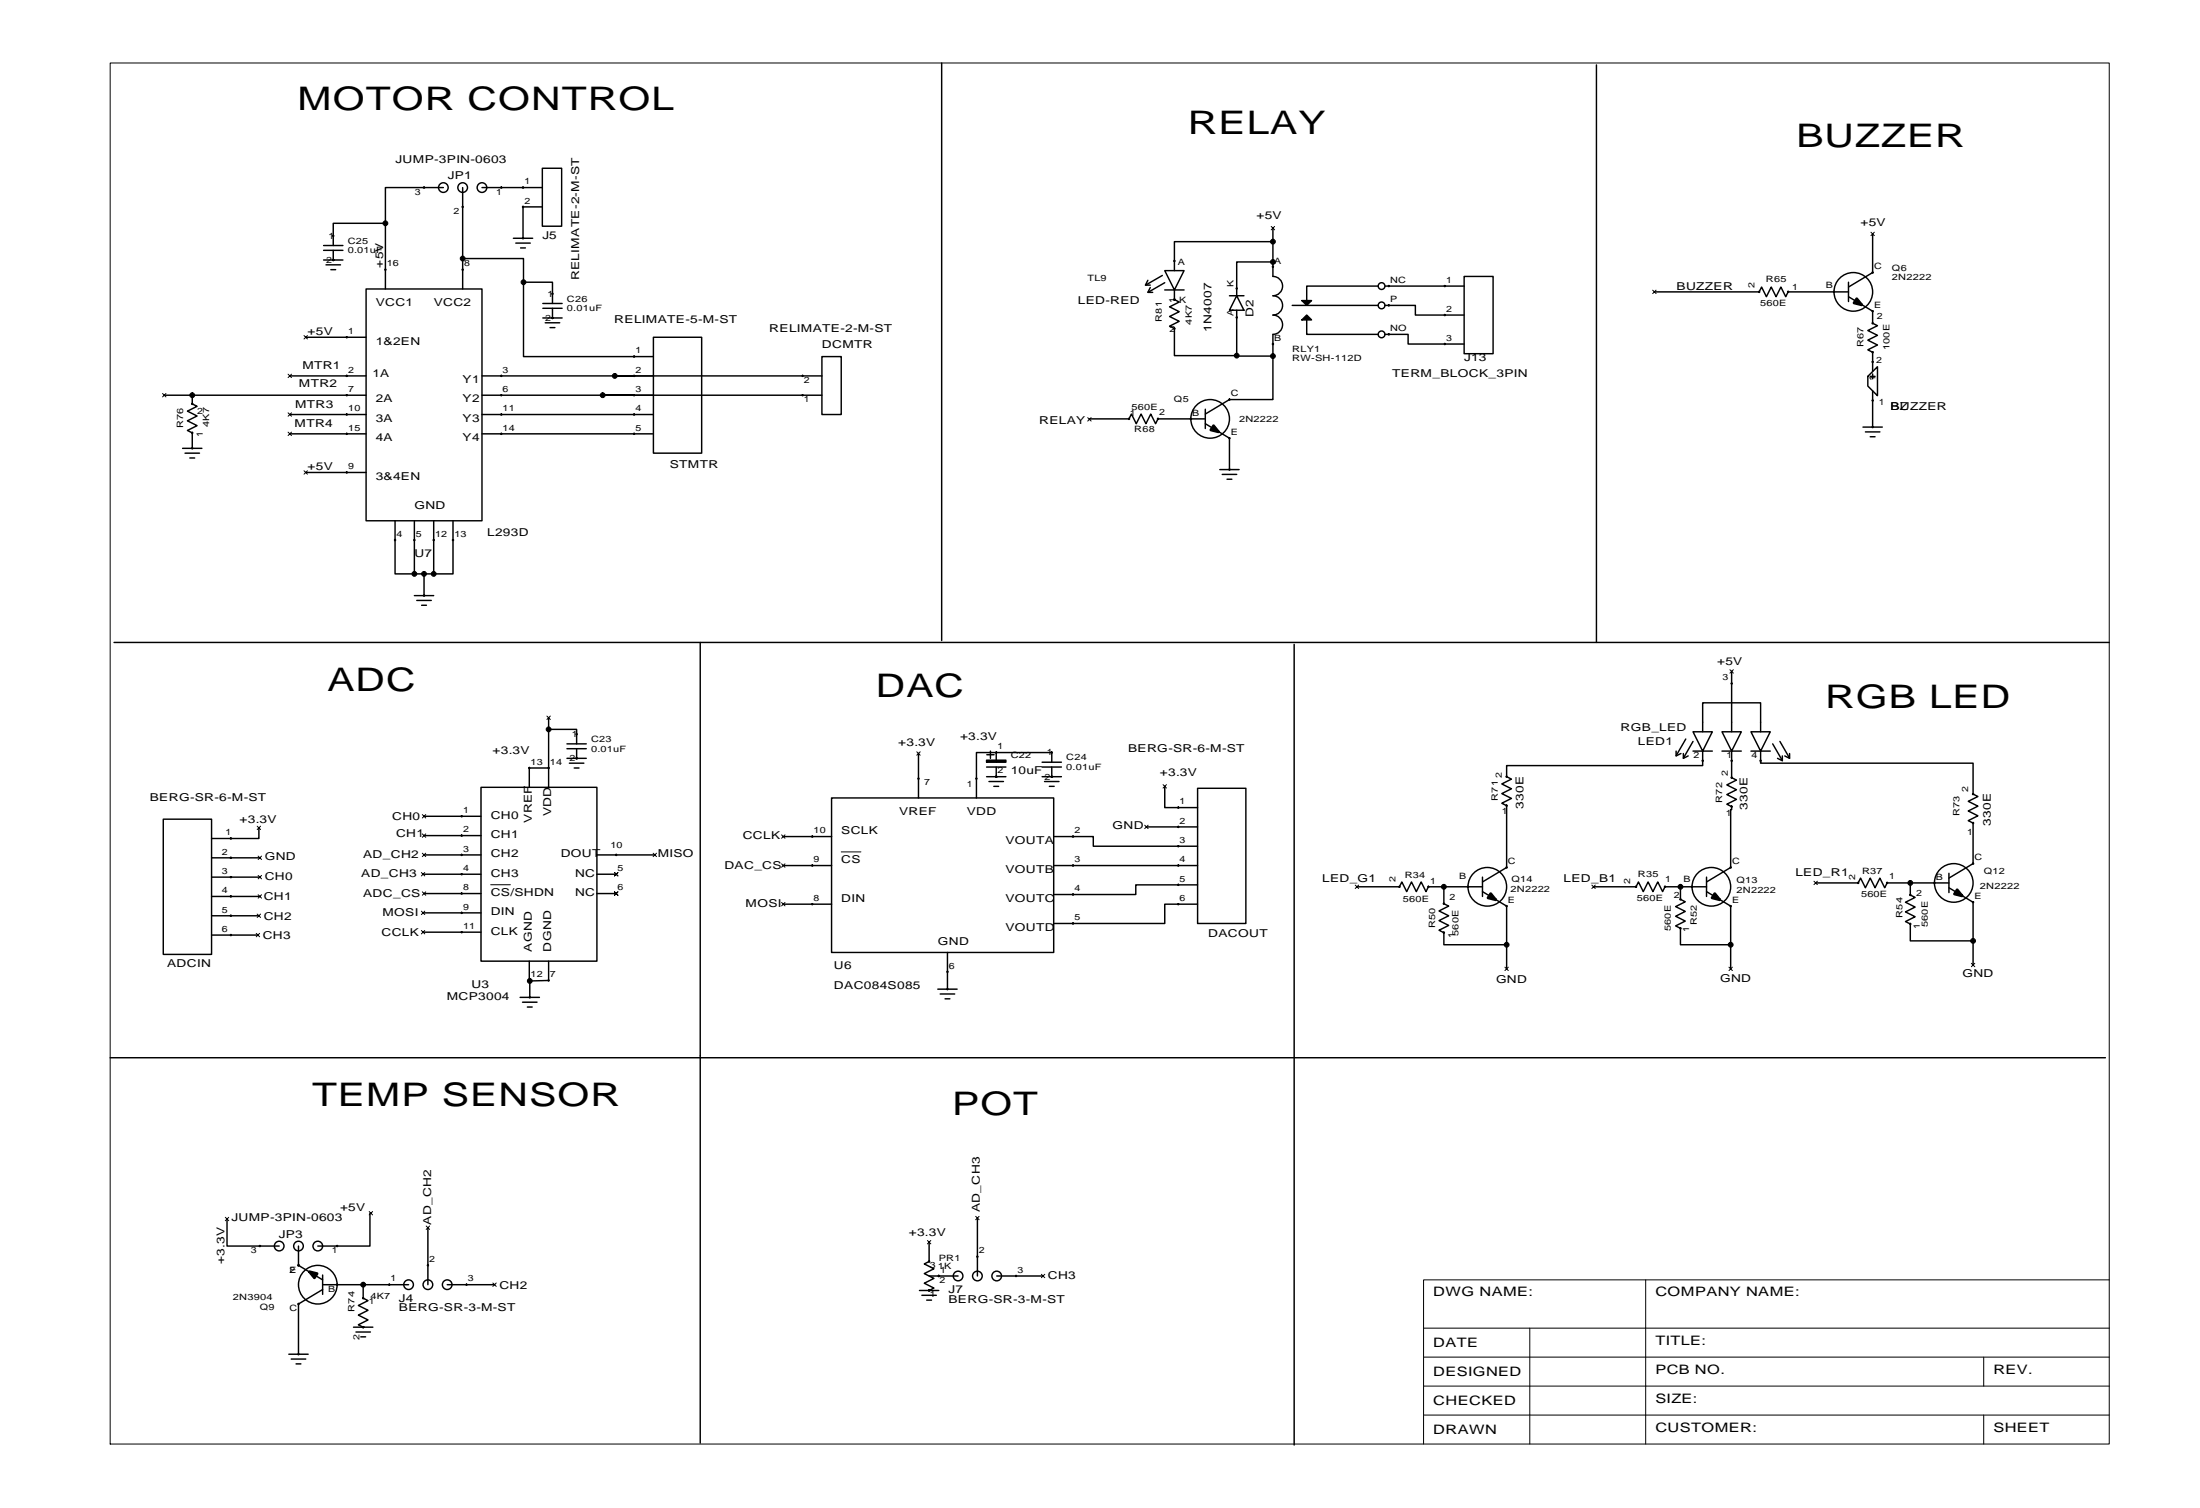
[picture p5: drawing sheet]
<svg xmlns="http://www.w3.org/2000/svg" width="579mm" height="397mm" viewBox="0 0 579 397" stroke-linecap="round" stroke-linejoin="round" font-family="sans-serif">
<g fill="none" stroke="#000" stroke-width=".38">
<path d="M247.7 16.6v151.9M419.9 17.1v151.9M116.6 49.3h-15.2v9.4M121.7 49.3v26.7M126.8 49.3h15.8M142.6 44.3h5.1v15.2h-5.1zM142.6 54.4h-5v8.3M85.1 68.4h5.1M85.1 64.6h5.1M85.1 65.8h5.1M85.7 69.7h3.9M87 70.9h1.3"/>
<path d="M87.6 68.4h.1M87.6 64.6v-5.9h13.8v17.3M87.6 65.8v2.6M96.3 76h30.5v61h-30.5zM121.7 68h16v6.2M135 62.7h5.1M135.7 63.9h3.8M136.9 65.2h1.3M137.7 74.2h7.6v5.6M137.7 74.2v19.6h34.1M142.8 79.8h5M301.9 73.7l-.6 1.3h1.2"/>
<path d="M302.5 75.6l-.6 1.3h1.3M305.7 72.4l-4.4 2.6M306.3 71.2h5.1l-2.5 5.1zM306.3 76.3h5.1M306.3 74.4l-4.4 2.5M308.9 78.8l1.3 .6-2.6 1.3 2.6 1.3-2.6 1.2 2.6 1.3-2.6 1.3 1.3 .6v7.1h16.4M308.9 78.8h.1M308.9 76.3v2.5M323.4 77.8h3.8M325.3 77.8l1.9 3.8h-3.8zM334.8 68.9h-9.5v8.9M334.8 63.6h-25.9v7.6"/>
<path d="M334.8 60v12.7a2.54 2.54 0 0 1 2.5 2.5 2.54 2.54 0 0 1-2.5 2.6 2.54 2.54 0 0 1 2.5 2.5 2.54 2.54 0 0 1-2.5 2.6 2.54 2.54 0 0 1 2.5 2.5 2.54 2.54 0 0 1-2.5 2.5v5.8M362.5 75.2h-18.8v3.9M364.3 75.2h20.8M385.1 72.7h7.6v20.3h-7.6zM435.1 76.8h27.6l.6-1.3 1.3 2.5 1.3-2.5 1.2 2.5 1.3-2.5 1.3 2.5 .6-1.2h15.9M486.2 78l6.3 3.8v3.2l1.3 .7-2.5 1.2 2.5 1.3-2.5 1.3 2.5 1.2-2.5 1.3 1.2 .6v5.1M486.2 74.2v5.1M492.5 61.5v10.2l-6.3 3.8M76.2 98.9h20.1M80.4 88.7h15.9M126.8 98.9h89.4M142.8 83.6h5"/>
<path d="M142.8 81.1h5M143.4 84.9h3.8M144.7 86.2h1.2M145.3 83.6h.1M145.3 81.1v2.5M171.8 88.7h12.7v30.5h-12.7zM216.2 93.8h5.1v15.2h-5.1zM325.3 93.5l9.5 .2M325.3 81.6v11.9M334.8 93.7v11.4h-11.4l-6.4 3.8M339.9 80.3h22.6M343.7 84.1v3.8h18.8"/>
<path d="M364.3 87.9h6.1v2.6h14.7M364.3 80.3h8v2.6h12.8M491.9 99h1.3M492.5 98.4v1.2M493.8 96.4v7.7l-2.5-2.6v-2.5zM43.2 103.9h53.1M48 117.9h5.1M48.7 119.2h3.8M50.6 103.9v2.3l1.2 .7-2.5 1.2 2.5 1.3-2.5 1.3 2.5 1.2-2.5 1.3 1.3 .6v4.1M76.2 109h20.1M76.2 114.1h20.1M126.8 109h45"/>
<path d="M126.8 103.9h89.4M126.8 114.1h45M317 110.2h-12.4l-.7 1.2-1.2-2.5-1.3 2.5-1.3-2.5-1.3 2.5-1.2-2.5-.7 1.3-10.4 .1M317 111.4l6.4 3.8v8.3M317 107.6v5.1M490 112.3h5.1M490.6 113.6h3.8M491.9 114.9h1.3M492.5 102.8v9.5M49.9 120.5h1.3M80.4 124.3h15.9M103.9 137v13.9h5.1"/>
<path d="M109 137v13.9M114.1 137v13.9M119.1 137v13.9h-5M320.8 123.5h5.1M321.5 124.8h3.8M322.7 126h1.3M109 150.9h5.1M109 156.6h5.1M109.6 157.9h3.8M110.9 159.2h1.3M111.5 150.9v5.7M30 169h524.8"/>
<path d="M184.2 169v210.5M340.4 169.5v210.5M455.4 176.6v15.9M144.3 191.8h7.4v3.8M144.3 188.8v18.3M149.1 199.4h5.1M149.1 195.6h5.1M149.1 196.9h5.1M151.7 199.4h.1M151.7 196.9v2.5M241.6 198.2v11.7M259.5 198.5h1.9"/>
<path d="M260.5 197.5v1.9M262 197.9v2.6M440.8 197.5v1.3l1.3-.6M442.7 198.2v1.2l1.3-.6M443.4 194.4l-2.6 4.4M445.3 192.5h5.1l-2.6 5zM445.3 197.5h5.1M445.3 195l-2.6 4.4M447.8 197.5v3.9h-51.5v2.9l1.2 .6-2.5 1.3 2.5 1.2-2.5 1.3 2.5 1.3-2.5 1.3 1.3 .6v16.2l-6.4 3.9M447.8 192.5v-7.7h15.3v7.7M452.9 192.5h5.1l-2.6 5zM452.9 197.5h5.1"/>
<path d="M455.4 197.5v7l1.3 .7-2.5 1.2 2.5 1.3-2.5 1.3 2.5 1.2-2.5 1.3 1.2 .6v.8h-.2v15.2l-6.4 3.9M460.5 192.5h5.1l-2.5 5zM460.5 197.5h5.1M463.1 197.5v3.2h55.8v8.1l1.3 .7-2.5 1.2 2.5 1.3-2.5 1.3 2.5 1.3-2.5 1.2 1.2 .7v10.6l-6.3 3.8M466.2 195.6l2.6 4.4M468.1 195l2.6 4.4M468.8 198.8v1.3l-1.3-.7M470.7 198.2v1.2l-1.3-.6M42.9 215.4h12.7v35.6h-12.7zM68.1 217.7v2.8h-12.5M111.5 214.7h15M111.5 219.8h15"/>
<path d="M126.5 207.1h30.5v45.7h-30.5zM144.3 202h-5.1v5.1M149.8 200.7h3.8M151 202h1.3M218.7 209.9h58.4v40.6h-58.4zM259.5 204.3h5.1M259.5 201.7h5.1M260.1 205.5h3.8M261.4 206.8h1.3M262 204.3h.1M262 201.7v2.6M274.1 204.3h5.1"/>
<path d="M274.1 201.7h5.1M274.1 200.5h5.1M274.7 205.5h3.8M276 206.8h1.3M276.6 200.5v-2.6h-19.8v12M276.6 204.3h.1M276.6 201.7v2.6M301.5 217.5h13.5M306.3 206.8v5.6h8.7M315 207.3h12.7v35.6h-12.7zM55.6 225.6h12.7M55.6 230.7h12.7"/>
<path d="M55.6 235.8h12.7M111.3 229.9h15.2M111.5 235h15M111.5 224.8h15M157 235h5.1M157 229.9h5.1M157 224.8h15.2M206 237.8h12.7M206 220h12.7M206 227.6h12.7M277.1 220h10.4v2.6h27.5M277.1 227.6h37.9"/>
<path d="M315 232.7h-16.3v2.6h-21.6M315 237.8h-8.7v5.1h-29.2M356.9 233.2h11.2l.6-1.2 1.3 2.5 1.2-2.5 1.3 2.5 1.3-2.5 1.2 2.5 .7-1.3h14.2M379.7 233.2v4.5l1.3 .6-2.5 1.3 2.5 1.2-2.5 1.3 2.5 1.3-2.5 1.3 1.2 .6v3.2h16.6M389.9 234.5l6.4 3.8v16.5M389.9 230.7v5.1M419.1 233.2h11.2l.6-1.2 1.3 2.5 1.3-2.5 1.2 2.5 1.3-2.5 1.3 2.5 .6-1.3h4.1M445 233.2h-3v3.3l1.2 .7-2.5 1.2 2.5 1.3-2.5 1.3 2.5 1.2-2.5 1.3 1.3 .7v4.3h13.2M445 233.2h3.8M448.8 234.5l6.4 3.8v16.5M448.8 230.7v5.1M477.5 232.2h11.2l.6-1.3 1.3 2.6 1.3-2.6 1.3 2.6 1.2-2.6 1.3 2.6 .6-1.3h16.3"/>
<path d="M502.4 232.2v3.2l1.3 .6-2.5 1.3 2.5 1.3-2.5 1.2 2.5 1.3-2.5 1.3 1.2 .6v4.5h16.5M512.6 233.5l6.3 3.8v16.5M512.6 229.7v5.1M55.6 245.9h12.2M55.6 240.8h12.5M111.3 240.1h15.2M111.3 245.2h15.2M139.2 252.8l.1 5.2M139.3 258v4.3M144.3 252.8v5.1l-5 .1M249.2 250.5v9.7M29 278.2h524.7"/>
<path d="M136.8 262.3h5.1M137.4 263.6h3.8M138.7 264.9h1.3M246.7 260.2h5M247.3 261.4h3.8M248.6 262.7h1.2M97.6 319.1h-.3v8.6h-13.7M59.7 320.6v7.1h13.7M78.5 332.8h.1M78.5 327.7v5.1M78.5 332.8l6.4 3.8M84.9 337.9h22.6"/>
<path d="M84.9 339.1l-6.4 3.9v13.2M84.9 335.3v5.1M95.5 337.9v3.5l1.3 .7-2.5 1.2 2.5 1.3-2.5 1.3 2.5 1.2-2.5 1.3 1.2 .7M112.5 322.9v15M117.6 337.9h12.5M241.8 339.4h5.1M244.4 339.4h.1M244.4 326.7v5.1l-1.3 .6 2.5 1.3-2.5 1.3 2.5 1.2-2.5 1.3 2.5 1.3-1.2 .6M244.4 335.6h7.6M246.9 335.6h.1M257.1 320.4v15.2M262.1 335.6h12.2"/>
<path d="M76 356.2h5M76.6 357.4h3.8M77.9 358.7h1.2M93 349.1h5.1M93.6 350.3h3.8M94.9 351.6h1.3M95.5 349.1h.1M242.5 340.7h3.8M243.7 341.9h1.3"/>
<circle cx="116.6" cy="49.3" r="1.27"/>
<circle cx="121.7" cy="49.3" r="1.27"/>
<circle cx="126.8" cy="49.3" r="1.27"/>
<circle cx="363.4" cy="75.2" r=".89"/>
<circle cx="487.4" cy="76.8" r="5.1"/>
<circle cx="363.4" cy="80.3" r=".89"/>
<circle cx="363.4" cy="87.9" r=".89"/>
<circle cx="318.3" cy="110.2" r="5.1"/>
<circle cx="391.2" cy="233.2" r="5.1"/>
<circle cx="450.1" cy="233.2" r="5.1"/>
<circle cx="513.9" cy="232.2" r="5.1"/>
<circle cx="73.4" cy="327.7" r="1.27"/>
<circle cx="78.5" cy="327.7" r="1.27"/>
<circle cx="83.6" cy="337.9" r="5.1"/>
<circle cx="83.6" cy="327.7" r="1.27"/>
<circle cx="107.5" cy="337.9" r="1.27"/>
<circle cx="112.5" cy="337.9" r="1.27"/>
<circle cx="117.6" cy="337.9" r="1.27"/>
<circle cx="252" cy="335.6" r="1.27"/>
<circle cx="257.1" cy="335.6" r="1.27"/>
<circle cx="262.1" cy="335.6" r="1.27"/>
</g>
<g fill="none" stroke="#000" stroke-width=".26">
<path d="M29 16.6h525.8v363.2h-525.8zM334.3 59.6l.9 .8M335.2 59.6l-.9 .8M434.7 76.3l.9 .9M435.6 76.3l-.9 .9M492.1 61.1l.9 .9M493 61.1l-.9 .9M75.8 98.4l.9 .9M76.7 98.4l-.9 .9M80 88.3l.9 .9M80.9 88.3l-.9 .9M42.7 103.5l.9 .9"/>
<path d="M43.6 103.5l-.9 .9M75.8 108.6l.9 .9M75.8 113.7l.9 .9M76.7 108.6l-.9 .9M76.7 113.7l-.9 .9M286.1 109.8l.9 .9M287 109.8l-.9 .9M80 123.8l.9 .9M80.9 123.8l-.9 .9M455 176.1l.9 .9M455.9 176.1l-.9 .9M143.8 188.3l.9 .9"/>
<path d="M144.7 188.3l-.9 .9M241.1 197.7l.9 .9M242 197.7l-.9 .9M67.6 217.3l.9 .9M68.5 217.3l-.9 .9M111.1 214.2l.9 .9M111.1 219.3l.9 .9M112 214.2l-.9 .9M112 219.3l-.9 .9M205.6 219.6l.9 .9M206.5 219.6l-.9 .9M301.1 217l.9 .9"/>
<path d="M302 217l-.9 .9M305.9 206.4l.9 .9M306.8 206.4l-.9 .9M67.9 225.2l.9 .9M67.9 235.3l.9 .9M67.9 230.2l.9 .9M68.8 225.2l-.9 .9M68.8 235.3l-.9 .9M68.8 230.2l-.9 .9M110.8 229.5l.9 .9M110.8 239.6l.9 .9M111.1 224.4l.9 .9"/>
<path d="M111.1 234.6l.9 .9M111.7 229.5l-.9 .9M111.7 239.6l-.9 .9M112 224.4l-.9 .9M112 234.6l-.9 .9M129.1 232.7h5.1M161.6 229.5l.5 .4 .4-.4-.4 .4 .4 .5-.4-.5-.5 .5 .5-.5zM161.6 234.6l.5 .4 .4-.4-.4 .4 .4 .5-.4-.5-.5 .5 .5-.5zM171.8 224.4l.9 .9M172.7 224.4l-.9 .9M205.6 227.2l.9 .9M205.6 237.4l.9 .8"/>
<path d="M206.5 227.2l-.9 .9M206.5 237.4l-.9 .8M221.3 224.1h5.1M356.4 232.8l.9 .9M357.3 232.8l-.9 .9M418.7 232.8l.9 .9M419.6 232.8l-.9 .9M477.1 231.8l.9 .9M478 231.8l-.9 .9M67.4 245.5l.9 .9M67.6 240.4l.9 .9M68.3 245.5l-.9 .9"/>
<path d="M68.5 240.4l-.9 .9M110.8 244.7l.9 .9M111.7 244.7l-.9 .9M395.8 254.4l.9 .9M396.7 254.4l-.9 .9M454.7 254.4l.9 .9M455.6 254.4l-.9 .9M518.5 253.4l.9 .9M519.4 253.4l-.9 .9M97.1 318.6l.9 .9M98 318.6l-.9 .9M256.6 319.9l.9 .9"/>
<path d="M257.5 319.9l-.9 .9M59.3 320.2l.9 .9M60.2 320.2l-.9 .9M112.1 322.4l.9 .9M113 322.4l-.9 .9M129.6 337.4l.9 .9M130.5 337.4l-.9 .9M243.9 326.3l.9 .8M244.8 326.3l-.9 .8M273.9 335.1l.9 .9M274.8 335.1l-.9 .9M432.8 336.6v43.2"/>
<path d="M554.8 336.6h-180.4v43.2M374.4 349.3h180.4M374.4 356.9h180.4M402.4 349.3v30.5M521.7 356.9v7.6M374.4 364.5h180.4M374.4 372.2h180.4M521.7 372.2v7.6"/>
</g>
<g fill="#000" stroke="#000" stroke-width=".26">
<circle cx="101.4" cy="58.7" r=".64"/>
<circle cx="111.5" cy="49.3" r=".19"/>
<circle cx="121.7" cy="54.4" r=".19"/>
<circle cx="131.8" cy="49.3" r=".19"/>
<circle cx="137.6" cy="49.3" r=".19"/>
<circle cx="137.6" cy="54.4" r=".19"/>
<circle cx="87.6" cy="68.4" r=".19"/>
<circle cx="87.6" cy="62" r=".19"/>
<circle cx="101.4" cy="70.9" r=".19"/>
<circle cx="121.7" cy="70.9" r=".19"/>
<circle cx="121.7" cy="68" r=".64"/>
<circle cx="137.6" cy="62.7" r=".19"/>
<circle cx="137.7" cy="74.2" r=".64"/>
<circle cx="145.3" cy="77.3" r=".19"/>
<circle cx="308.9" cy="78.8" r=".19"/>
<circle cx="308.9" cy="68.6" r=".19"/>
<circle cx="325.3" cy="75.9" r=".19"/>
<circle cx="334.8" cy="70.2" r=".19"/>
<circle cx="334.8" cy="63.6" r=".64"/>
<circle cx="334.8" cy="68.9" r=".64"/>
<circle cx="365.3" cy="75.2" r=".19"/>
<circle cx="380" cy="75.2" r=".19"/>
<circle cx="462.7" cy="76.8" r=".19"/>
<circle cx="470.3" cy="76.8" r=".19"/>
<circle cx="482.4" cy="76.8" r=".19"/>
<circle cx="492.5" cy="71.7" r=".19"/>
<circle cx="91.2" cy="88.7" r=".19"/>
<circle cx="91.2" cy="98.9" r=".19"/>
<circle cx="131.8" cy="98.9" r=".19"/>
<circle cx="145.3" cy="83.6" r=".19"/>
<circle cx="161.7" cy="98.9" r=".64"/>
<circle cx="166.8" cy="98.9" r=".19"/>
<circle cx="166.8" cy="93.8" r=".19"/>
<circle cx="211.1" cy="98.9" r=".19"/>
<circle cx="308.9" cy="86.4" r=".19"/>
<circle cx="325.3" cy="83.5" r=".19"/>
<circle cx="325.3" cy="93.5" r=".64"/>
<circle cx="334.8" cy="90.5" r=".19"/>
<circle cx="334.8" cy="93.7" r=".64"/>
<circle cx="365.3" cy="87.9" r=".19"/>
<circle cx="365.3" cy="80.3" r=".19"/>
<circle cx="380" cy="82.9" r=".19"/>
<circle cx="380" cy="90.5" r=".19"/>
<circle cx="492.5" cy="95.2" r=".19"/>
<circle cx="492.5" cy="81.8" r=".19"/>
<circle cx="492.5" cy="85" r=".19"/>
<circle cx="492.5" cy="92.6" r=".19"/>
<circle cx="50.6" cy="113.8" r=".19"/>
<circle cx="50.6" cy="106.2" r=".19"/>
<circle cx="50.6" cy="117.9" r=".19"/>
<circle cx="50.6" cy="103.9" r=".64"/>
<circle cx="91.2" cy="103.9" r=".19"/>
<circle cx="91.2" cy="109" r=".19"/>
<circle cx="91.2" cy="114.1" r=".19"/>
<circle cx="131.8" cy="109" r=".19"/>
<circle cx="131.8" cy="103.9" r=".19"/>
<circle cx="131.8" cy="114.1" r=".19"/>
<circle cx="158.5" cy="103.9" r=".64"/>
<circle cx="166.8" cy="103.9" r=".19"/>
<circle cx="166.8" cy="114.1" r=".19"/>
<circle cx="166.8" cy="109" r=".19"/>
<circle cx="211.1" cy="103.9" r=".19"/>
<circle cx="296.9" cy="110.2" r=".19"/>
<circle cx="304.6" cy="110.2" r=".19"/>
<circle cx="313.2" cy="110.2" r=".19"/>
<circle cx="323.4" cy="115.2" r=".19"/>
<circle cx="323.4" cy="105.1" r=".19"/>
<circle cx="492.5" cy="105.3" r=".19"/>
<circle cx="492.5" cy="112.3" r=".19"/>
<circle cx="91.2" cy="124.3" r=".19"/>
<circle cx="323.4" cy="123.5" r=".19"/>
<circle cx="103.9" cy="142" r=".19"/>
<circle cx="109" cy="142" r=".19"/>
<circle cx="109" cy="150.9" r=".64"/>
<circle cx="111.5" cy="156.6" r=".19"/>
<circle cx="111.5" cy="150.9" r=".64"/>
<circle cx="114.1" cy="142" r=".19"/>
<circle cx="114.1" cy="150.9" r=".64"/>
<circle cx="119.1" cy="142" r=".19"/>
<circle cx="455.4" cy="179.8" r=".19"/>
<circle cx="144.3" cy="191.8" r=".64"/>
<circle cx="151.7" cy="199.4" r=".19"/>
<circle cx="151.7" cy="193.1" r=".19"/>
<circle cx="262" cy="197.9" r=".19"/>
<circle cx="276.6" cy="197.9" r=".19"/>
<circle cx="121.4" cy="219.8" r=".19"/>
<circle cx="121.4" cy="214.7" r=".19"/>
<circle cx="139.2" cy="202" r=".19"/>
<circle cx="144.3" cy="202" r=".19"/>
<circle cx="241.6" cy="204.8" r=".19"/>
<circle cx="256.8" cy="204.8" r=".19"/>
<circle cx="262" cy="204.3" r=".19"/>
<circle cx="276.6" cy="204.3" r=".19"/>
<circle cx="309.9" cy="217.5" r=".19"/>
<circle cx="309.9" cy="212.4" r=".19"/>
<circle cx="396.3" cy="211.9" r=".19"/>
<circle cx="396.3" cy="204.3" r=".19"/>
<circle cx="447.8" cy="200.1" r=".19"/>
<circle cx="455.4" cy="212.1" r=".19"/>
<circle cx="455.4" cy="204.5" r=".19"/>
<circle cx="455.4" cy="200.1" r=".19"/>
<circle cx="463.1" cy="200.1" r=".19"/>
<circle cx="518.9" cy="216.5" r=".19"/>
<circle cx="518.9" cy="208.8" r=".19"/>
<circle cx="60.7" cy="220.5" r=".19"/>
<circle cx="60.7" cy="225.6" r=".19"/>
<circle cx="60.7" cy="235.8" r=".19"/>
<circle cx="60.7" cy="230.7" r=".19"/>
<circle cx="121.4" cy="235" r=".19"/>
<circle cx="121.4" cy="229.9" r=".19"/>
<circle cx="121.4" cy="224.8" r=".19"/>
<circle cx="162.1" cy="224.8" r=".19"/>
<circle cx="213.6" cy="237.8" r=".19"/>
<circle cx="213.6" cy="220" r=".19"/>
<circle cx="213.6" cy="227.6" r=".19"/>
<circle cx="282.2" cy="227.6" r=".19"/>
<circle cx="282.2" cy="235.3" r=".19"/>
<circle cx="282.2" cy="220" r=".19"/>
<circle cx="309.9" cy="237.8" r=".19"/>
<circle cx="309.9" cy="222.6" r=".19"/>
<circle cx="309.9" cy="227.6" r=".19"/>
<circle cx="309.9" cy="232.7" r=".19"/>
<circle cx="368.1" cy="233.2" r=".19"/>
<circle cx="375.7" cy="233.2" r=".19"/>
<circle cx="379.7" cy="237.7" r=".19"/>
<circle cx="379.7" cy="233.2" r=".64"/>
<circle cx="386.1" cy="233.2" r=".19"/>
<circle cx="396.3" cy="228.1" r=".19"/>
<circle cx="396.3" cy="238.3" r=".19"/>
<circle cx="430.3" cy="233.2" r=".19"/>
<circle cx="437.9" cy="233.2" r=".19"/>
<circle cx="442" cy="236.5" r=".19"/>
<circle cx="442" cy="233.2" r=".64"/>
<circle cx="445" cy="233.2" r=".19"/>
<circle cx="455.2" cy="238.3" r=".19"/>
<circle cx="455.2" cy="228.1" r=".19"/>
<circle cx="488.7" cy="232.2" r=".19"/>
<circle cx="496.3" cy="232.2" r=".19"/>
<circle cx="502.4" cy="235.4" r=".19"/>
<circle cx="502.4" cy="232.2" r=".64"/>
<circle cx="508.8" cy="232.2" r=".19"/>
<circle cx="518.9" cy="237.3" r=".19"/>
<circle cx="518.9" cy="227.1" r=".19"/>
<circle cx="60.7" cy="240.8" r=".19"/>
<circle cx="60.7" cy="245.9" r=".19"/>
<circle cx="121.4" cy="245.2" r=".19"/>
<circle cx="121.4" cy="240.1" r=".19"/>
<circle cx="139.2" cy="257.9" r=".19"/>
<circle cx="139.3" cy="258" r=".64"/>
<circle cx="144.3" cy="257.9" r=".19"/>
<circle cx="249.2" cy="255.6" r=".19"/>
<circle cx="282.2" cy="242.9" r=".19"/>
<circle cx="379.7" cy="245.3" r=".19"/>
<circle cx="396.3" cy="248.5" r=".64"/>
<circle cx="442" cy="244.2" r=".19"/>
<circle cx="455.2" cy="248.5" r=".64"/>
<circle cx="502.4" cy="243" r=".19"/>
<circle cx="518.9" cy="247.5" r=".64"/>
<circle cx="139.3" cy="262.3" r=".19"/>
<circle cx="249.2" cy="260.2" r=".19"/>
<circle cx="68.3" cy="327.7" r=".19"/>
<circle cx="78.5" cy="332.8" r=".19"/>
<circle cx="88.7" cy="327.7" r=".19"/>
<circle cx="88.7" cy="337.9" r=".19"/>
<circle cx="95.5" cy="337.9" r=".64"/>
<circle cx="102.4" cy="337.9" r=".19"/>
<circle cx="112.5" cy="332.8" r=".19"/>
<circle cx="122.7" cy="337.9" r=".19"/>
<circle cx="244.4" cy="339.4" r=".19"/>
<circle cx="244.4" cy="331.8" r=".19"/>
<circle cx="246.9" cy="335.6" r=".19"/>
<circle cx="257.1" cy="330.5" r=".19"/>
<circle cx="267.2" cy="335.6" r=".19"/>
<circle cx="78.5" cy="343" r=".19"/>
<circle cx="78.5" cy="356.2" r=".19"/>
<circle cx="95.5" cy="349.1" r=".19"/>
<circle cx="95.5" cy="341.4" r=".19"/>
</g>
<g fill="#000" stroke="#000" stroke-width=".38">
<path d="M342.4 79.1h2.6l-1.3 1.2zM343.7 82.9l1.3 1.2h-2.6z"/>
<path d="M488.2 78.5h.3l1.3 1.5-.1 .3-2.1-.5-.1-.2z" fill-rule="evenodd"/>
<path d="M319 111.9h.3l1.3 1.5-.1 .3-2.1-.5-.1-.2z" fill-rule="evenodd"/>
<path d="M259.5 199.9h5.1v.6h-5.1z" fill-rule="evenodd"/>
<path d="M391.9 234.9h.3l1.3 1.6-.1 .3-2.1-.5-.1-.3z" fill-rule="evenodd"/>
<path d="M450.9 234.9h.3l1.2 1.6v.3l-2.2-.5v-.3z" fill-rule="evenodd"/>
<path d="M514.6 233.9h.3l1.3 1.6-.1 .3-2.1-.5-.1-.3z" fill-rule="evenodd"/>
<path d="M81.3 334.3l2.2 .5v.3l-.7 1.1h-.3l-1.2-1.6z" fill-rule="evenodd"/>
</g>
<g font-size="8.5">
<text x="78.3" y="28.9">MOTOR CONTROL</text>
<text x="312.4" y="35.3">RELAY</text>
<text x="472.5" y="38.6">BUZZER</text>
<text x="86.1" y="181.8">ADC</text>
<text x="230.4" y="183.3">DAC</text>
<text x="480.1" y="186.1">RGB LED</text>
<text x="82.1" y="290.8">TEMP SENSOR</text>
<text x="250.5" y="293.3">POT</text>
</g>
<g font-size="3.4">
<text x="377" y="340.9">DWG NAME:</text>
<text x="435.4" y="340.9">COMPANY NAME:</text>
<text x="435.4" y="353.6">TITLE:</text>
<text x="377" y="354.3">DATE</text>
<text x="377" y="361.9">DESIGNED</text>
<text x="435.4" y="361.3">PCB NO.</text>
<text x="524.3" y="361.3">REV.</text>
<text x="377" y="369.5">CHECKED</text>
<text x="435.4" y="368.9">SIZE:</text>
<text x="377" y="377.1">DRAWN</text>
<text x="435.4" y="376.5">CUSTOMER:</text>
<text x="524.3" y="376.5">SHEET</text>
</g>
<g font-size="2.9">
<text x="104" y="42.9">JUMP-3PIN-0603</text>
<text x="117.7" y="47.2">JP1</text>
<text x="330.5" y="57.5">+5V</text>
<text x="489.3" y="59.5">+5V</text>
<text x="142.6" y="62.9">J5</text>
<text x="100.7" y="70.4" transform="rotate(-90 100.7 70.4)">+5V</text>
<text x="152.3" y="73.7" transform="rotate(-90 152.3 73.7)">RELIMATE-2-M-ST</text>
<text x="441" y="76.4">BUZZER</text>
<text x="98.8" y="80.5">VCC1</text>
<text x="114.1" y="80.5">VCC2</text>
<text x="283.5" y="79.9">LED-RED</text>
<text x="329.7" y="83.5" transform="rotate(-90 329.7 83.5)">D2</text>
<text x="80.9" y="88.1">+5V</text>
<text x="161.6" y="85">RELIMATE-5-M-ST</text>
<text x="202.3" y="87.3">RELIMATE-2-M-ST</text>
<text x="318.7" y="87.3" transform="rotate(-90 318.7 87.3)">1N4007</text>
<text x="98.8" y="90.6">1&amp;2EN</text>
<text x="216.2" y="91.6">DCMTR</text>
<text x="385.1" y="94.9">J13</text>
<text x="78.6" y="101.8">MTR2</text>
<text x="79.5" y="97.1">MTR1</text>
<text x="98" y="99.1">1A</text>
<text x="121.7" y="100.8">Y1</text>
<text x="366.2" y="99.1">TERM_BLOCK_3PIN</text>
<text x="77.6" y="107.4">MTR3</text>
<text x="98.8" y="105.9">2A</text>
<text x="121.7" y="105.9">Y2</text>
<text x="497.2" y="107.8">BZ</text>
<text x="499.7" y="107.8">UZZER</text>
<text x="77.5" y="112.3">MTR4</text>
<text x="98.8" y="110.9">3A</text>
<text x="121.7" y="110.9">Y3</text>
<text x="273.3" y="111.4">RELAY</text>
<text x="98.8" y="116">4A</text>
<text x="121.7" y="116">Y4</text>
<text x="80.9" y="123.6">+5V</text>
<text x="176.2" y="123.1">STMTR</text>
<text x="98.8" y="126.2">3&amp;4EN</text>
<text x="109" y="133.8">GND</text>
<text x="128.2" y="140.9">L293D</text>
<text x="109" y="146.5">U7</text>
<text x="451.6" y="174.9">+5V</text>
<text x="236.2" y="196.3">+3.3V</text>
<text x="252.5" y="194.5">+3.3V</text>
<text x="296.7" y="197.8">BERG-SR-6-M-ST</text>
<text x="426.2" y="192.2">RGB_LED</text>
<text x="430.8" y="196">LED1</text>
<text x="129.6" y="198.3">+3.3V</text>
<text x="265.8" y="203.6">10uF</text>
<text x="305.1" y="204.2">+3.3V</text>
<text x="39.4" y="210.8">BERG-SR-6-M-ST</text>
<text x="103.1" y="215.6">CH0</text>
<text x="129.1" y="215.3">CH0</text>
<text x="144.9" y="214.7" transform="rotate(-90 144.9 214.7)">VDD</text>
<text x="236.5" y="214.3">VREF</text>
<text x="254.3" y="214.3">VDD</text>
<text x="400.7" y="212.7" transform="rotate(-90 400.7 212.7)">330E</text>
<text x="459.6" y="212.9" transform="rotate(-90 459.6 212.9)">330E</text>
<text x="63" y="216.3">+3.3V</text>
<text x="104.2" y="220.2">CH1</text>
<text x="129.1" y="220.4">CH1</text>
<text x="139.9" y="216.4" transform="rotate(-90 139.9 216.4)">VREF</text>
<text x="195.3" y="220.7">CCLK</text>
<text x="221.3" y="219.4">SCLK</text>
<text x="264.4" y="221.9">VOUTA</text>
<text x="292.6" y="218.1">GND</text>
<text x="523.6" y="217.2" transform="rotate(-90 523.6 217.2)">330E</text>
<text x="69.6" y="226.3">GND</text>
<text x="95.5" y="225.7">AD_CH2</text>
<text x="129.1" y="225.5">CH2</text>
<text x="147.5" y="225.5">DOUT</text>
<text x="173" y="225.5">MISO</text>
<text x="221.3" y="227">CS</text>
<text x="69.6" y="231.3">CH0</text>
<text x="95" y="230.6">AD_CH3</text>
<text x="129.1" y="230.6">CH3</text>
<text x="151.3" y="230.6">NC</text>
<text x="190.5" y="228.5">DAC_CS</text>
<text x="264.4" y="229.6">VOUTB</text>
<text x="347.7" y="231.8">LED_G1</text>
<text x="411.2" y="231.8">LED_B1</text>
<text x="472.2" y="230.3">LED_R1</text>
<text x="69.4" y="236.7">CH1</text>
<text x="95.5" y="235.9">ADC_CS</text>
<text x="129.1" y="235.7">CS/SHDN</text>
<text x="151.3" y="235.7">NC</text>
<text x="196.1" y="238.4">MOSI</text>
<text x="221.3" y="237.2">DIN</text>
<text x="264.4" y="237.2">VOUTC</text>
<text x="69.4" y="242">CH2</text>
<text x="100.6" y="241">MOSI</text>
<text x="129.1" y="240.7">DIN</text>
<text x="129.1" y="245.8">CLK</text>
<text x="264.4" y="244.8">VOUTD</text>
<text x="69.1" y="246.8">CH3</text>
<text x="100.3" y="246.1">CCLK</text>
<text x="139.9" y="250.2" transform="rotate(-90 139.9 250.2)">AGND</text>
<text x="144.9" y="250.2" transform="rotate(-90 144.9 250.2)">DGND</text>
<text x="246.7" y="248.6">GND</text>
<text x="317.8" y="246.3">DACOUT</text>
<text x="44" y="254.4">ADCIN</text>
<text x="219.3" y="255">U6</text>
<text x="516.1" y="257">GND</text>
<text x="117.5" y="263.1">MCP3004</text>
<text x="124" y="259.8">U3</text>
<text x="219.3" y="260">DAC084S085</text>
<text x="393.5" y="258.5">GND</text>
<text x="452.4" y="258.3">GND</text>
<text x="60.9" y="321.2">JUMP-3PIN-0603</text>
<text x="89.4" y="318.5">+5V</text>
<text x="113.4" y="322.1" transform="rotate(-90 113.4 322.1)">AD_CH2</text>
<text x="257.7" y="318.8" transform="rotate(-90 257.7 318.8)">AD_CH3</text>
<text x="73.3" y="325.6">JP3</text>
<text x="239" y="325.1">+3.3V</text>
<text x="59.1" y="332.5" transform="rotate(-90 59.1 332.5)">+3.3V</text>
<text x="131.3" y="339">CH2</text>
<text x="249.4" y="340">J7</text>
<text x="275.6" y="336.5">CH3</text>
<text x="104.9" y="342.3">J4</text>
<text x="104.9" y="344.9">BERG-SR-3-M-ST</text>
<text x="249.4" y="342.6">BERG-SR-3-M-ST</text>
</g>
<g font-size="2.3">
<text x="109.1" y="51.2">3</text>
<text x="130.5" y="51.2">1</text>
<text x="137.9" y="48.5">1</text>
<text x="137.9" y="53.6">2</text>
<text x="119.3" y="56.3">2</text>
<text x="86.4" y="62.8">1</text>
<text x="91.5" y="64.1">C25</text>
<text x="85.7" y="69.2">2</text>
<text x="91.5" y="66.6">0.01uF</text>
<text x="101.7" y="70.1">16</text>
<text x="122" y="70.1">8</text>
<text x="309.8" y="69.8">A</text>
<text x="335.1" y="69.3">A</text>
<text x="492.9" y="70.8">C</text>
<text x="497.6" y="71.2">Q6</text>
<text x="286" y="74">TL9</text>
<text x="324.4" y="75.5" transform="rotate(-90 324.4 75.5)">K</text>
<text x="365.6" y="74.4">NC</text>
<text x="380.4" y="74.4">1</text>
<text x="461.4" y="75.9" transform="rotate(-90 461.4 75.9)">2</text>
<text x="464.5" y="74.1">R65</text>
<text x="471.3" y="76.1">1</text>
<text x="480.2" y="75.6">B</text>
<text x="497.6" y="73.7">2N2222</text>
<text x="144" y="78">1</text>
<text x="149.1" y="79.3">C26</text>
<text x="149.1" y="81.9">0.01uF</text>
<text x="309.1" y="79.8" transform="rotate(-90 309.1 79.8)">1</text>
<text x="310.2" y="79.6">K</text>
<text x="324.4" y="83.1" transform="rotate(-90 324.4 83.1)">A</text>
<text x="365.6" y="79.5">P</text>
<text x="380.4" y="82">2</text>
<text x="462.9" y="80.5">560E</text>
<text x="492.9" y="81">E</text>
<text x="91.6" y="87.8">1</text>
<text x="143.4" y="84.4">2</text>
<text x="305.6" y="84.6" transform="rotate(-90 305.6 84.6)">R81</text>
<text x="307.6" y="87.2">2</text>
<text x="313.5" y="85.4" transform="rotate(-90 313.5 85.4)">4K7</text>
<text x="335.1" y="89.6">B</text>
<text x="365.6" y="87.1">NO</text>
<text x="380.4" y="89.6">3</text>
<text x="493.7" y="84">2</text>
<text x="167.1" y="92.9">1</text>
<text x="339.9" y="92.5">RLY1</text>
<text x="339.9" y="95.1">RW-SH-112D</text>
<text x="490.1" y="91.4" transform="rotate(-90 490.1 91.4)">R67</text>
<text x="493.4" y="95.4">2</text>
<text x="497" y="92.1" transform="rotate(-90 497 92.1)">100E</text>
<text x="91.6" y="98">2</text>
<text x="132.2" y="98">3</text>
<text x="167.1" y="98">2</text>
<text x="211.5" y="100.8">2</text>
<text x="493.3" y="100.3" transform="rotate(-90 493.3 100.3)">1</text>
<text x="91.6" y="103.1">7</text>
<text x="132.2" y="103.1">6</text>
<text x="167.1" y="103.1">3</text>
<text x="211.5" y="105.8">1</text>
<text x="297.6" y="107.8">560E</text>
<text x="308.8" y="105.9">Q5</text>
<text x="323.7" y="104.2">C</text>
<text x="494.2" y="106.6">1</text>
<text x="48.2" y="112.6" transform="rotate(-90 48.2 112.6)">R76</text>
<text x="51.8" y="108.8">2</text>
<text x="55" y="112.3" transform="rotate(-90 55 112.3)">4K7</text>
<text x="91.6" y="108.2">10</text>
<text x="91.6" y="113.2">15</text>
<text x="132.2" y="108.2">11</text>
<text x="132.2" y="113.2">14</text>
<text x="167.1" y="108.2">4</text>
<text x="167.1" y="113.2">5</text>
<text x="297.1" y="109.5">1</text>
<text x="298.3" y="113.7">R68</text>
<text x="304.9" y="109">2</text>
<text x="313.6" y="109.3">B</text>
<text x="325.9" y="110.9">2N2222</text>
<text x="53.4" y="114.9" transform="rotate(-90 53.4 114.9)">1</text>
<text x="323.7" y="114.4">E</text>
<text x="91.6" y="123.4">9</text>
<text x="104.3" y="141.2">4</text>
<text x="109.3" y="141.2">5</text>
<text x="114.4" y="141.2">12</text>
<text x="119.5" y="141.2">13</text>
<text x="453" y="178.9">3</text>
<text x="150.4" y="193.9">1</text>
<text x="155.5" y="195.1">C23</text>
<text x="155.5" y="197.7">0.01uF</text>
<text x="262.4" y="197.1">1</text>
<text x="139.6" y="201.1">13</text>
<text x="144.6" y="201.1">14</text>
<text x="149.8" y="200.2">2</text>
<text x="262.4" y="203.4">2</text>
<text x="265.8" y="199.4">C22</text>
<text x="275.4" y="198.7">1</text>
<text x="280.4" y="200">C24</text>
<text x="280.4" y="202.5">0.01uF</text>
<text x="445.4" y="199.2">2</text>
<text x="454.1" y="199.2">1</text>
<text x="460.7" y="199.2">4</text>
<text x="243.1" y="206.6">7</text>
<text x="254.3" y="207.1">1</text>
<text x="274.7" y="205">2</text>
<text x="395" y="204.5" transform="rotate(-90 395 204.5)">2</text>
<text x="454.4" y="204" transform="rotate(-90 454.4 204)">2</text>
<text x="517.7" y="208.3" transform="rotate(-90 517.7 208.3)">2</text>
<text x="121.8" y="213.8">1</text>
<text x="310.3" y="211.5">1</text>
<text x="394" y="210.6" transform="rotate(-90 394 210.6)">R71</text>
<text x="395" y="214.2">1</text>
<text x="452.9" y="211.1" transform="rotate(-90 452.9 211.1)">R72</text>
<text x="453.9" y="214.7">1</text>
<text x="515.4" y="214.7" transform="rotate(-90 515.4 214.7)">R73</text>
<text x="59.3" y="219.7">1</text>
<text x="121.8" y="218.9">2</text>
<text x="214" y="219.2">10</text>
<text x="282.6" y="219.2">2</text>
<text x="310.3" y="216.6">2</text>
<text x="310.3" y="221.7">3</text>
<text x="517.4" y="219.5">1</text>
<text x="58.3" y="224.8">2</text>
<text x="121.8" y="224">3</text>
<text x="160.5" y="223.1">10</text>
<text x="214" y="226.8">9</text>
<text x="282.6" y="226.8">3</text>
<text x="310.3" y="226.8">4</text>
<text x="396.6" y="227.3">C</text>
<text x="455.5" y="227.3">C</text>
<text x="519.3" y="226.3">C</text>
<text x="58.3" y="229.8">3</text>
<text x="121.8" y="229.1">4</text>
<text x="162.4" y="229.1">5</text>
<text x="310.3" y="231.9">5</text>
<text x="367.1" y="232" transform="rotate(-90 367.1 232)">2</text>
<text x="369.5" y="231">R34</text>
<text x="376.2" y="232.5">1</text>
<text x="383.8" y="231.2">B</text>
<text x="397.5" y="232">Q14</text>
<text x="428.8" y="232.5" transform="rotate(-90 428.8 232.5)">2</text>
<text x="430.8" y="230.7">R35</text>
<text x="437.9" y="232">1</text>
<text x="442.7" y="232">B</text>
<text x="456.7" y="232.2">Q13</text>
<text x="488" y="231.5" transform="rotate(-90 488 231.5)">2</text>
<text x="489.7" y="229.9">R37</text>
<text x="496.8" y="231.2">1</text>
<text x="509.1" y="231.4">B</text>
<text x="520.7" y="233.7">2N2222</text>
<text x="521.7" y="229.9">Q12</text>
<text x="58.3" y="234.9">4</text>
<text x="58.3" y="240">5</text>
<text x="121.8" y="234.1">8</text>
<text x="121.8" y="239.2">9</text>
<text x="162.4" y="234.1">6</text>
<text x="214" y="236.9">8</text>
<text x="282.6" y="234.4">4</text>
<text x="310.3" y="236.9">6</text>
<text x="369" y="237.3">560E</text>
<text x="381.3" y="236.8">2</text>
<text x="396.6" y="237.5">E</text>
<text x="397.3" y="234.5">2N2222</text>
<text x="430.5" y="237">560E</text>
<text x="440.2" y="236.3">2</text>
<text x="455.5" y="237.5">E</text>
<text x="456.7" y="234.8">2N2222</text>
<text x="489.5" y="236">560E</text>
<text x="504" y="235.5">2</text>
<text x="519.3" y="236.4">E</text>
<text x="58.3" y="245.1">6</text>
<text x="121.8" y="244.3">11</text>
<text x="282.6" y="242">5</text>
<text x="377.5" y="244.2" transform="rotate(-90 377.5 244.2)">R50</text>
<text x="439.4" y="244.9" transform="rotate(-90 439.4 244.9)">560E</text>
<text x="444.3" y="245.2" transform="rotate(-90 444.3 245.2)">1</text>
<text x="446.3" y="243.4" transform="rotate(-90 446.3 243.4)">R52</text>
<text x="500.4" y="241.4" transform="rotate(-90 500.4 241.4)">R54</text>
<text x="505" y="244.4" transform="rotate(-90 505 244.4)">1</text>
<text x="507" y="243.9" transform="rotate(-90 507 243.9)">560E</text>
<text x="382.6" y="246.7" transform="rotate(-90 382.6 246.7)">1</text>
<text x="383.6" y="246.2" transform="rotate(-90 383.6 246.2)">560E</text>
<text x="139.6" y="257">12</text>
<text x="144.6" y="257">7</text>
<text x="249.6" y="254.7">6</text>
<text x="66" y="329.6">3</text>
<text x="87.3" y="329.6">1</text>
<text x="257.4" y="329.7">2</text>
<text x="76.1" y="334.7">E</text>
<text x="76.1" y="334.7">2</text>
<text x="112.9" y="331.9">2</text>
<text x="244.5" y="333.5">3</text>
<text x="246.7" y="333.8">1K</text>
<text x="246.9" y="331.7">PR1</text>
<text x="247.3" y="334.7">1</text>
<text x="267.6" y="334.7">3</text>
<text x="61.2" y="342">2N3904</text>
<text x="86.3" y="339.8">B</text>
<text x="97.4" y="341.6">4K7</text>
<text x="102.7" y="337">1</text>
<text x="123.1" y="337">3</text>
<text x="244.5" y="341.1">1</text>
<text x="247.1" y="337.3">2</text>
<text x="68.3" y="344.5">Q9</text>
<text x="76.1" y="344.9">C</text>
<text x="93.2" y="345" transform="rotate(-90 93.2 345)">R74</text>
<text x="97" y="343">1</text>
<text x="94.5" y="352.4" transform="rotate(-90 94.5 352.4)">2</text>
</g>
</svg>
